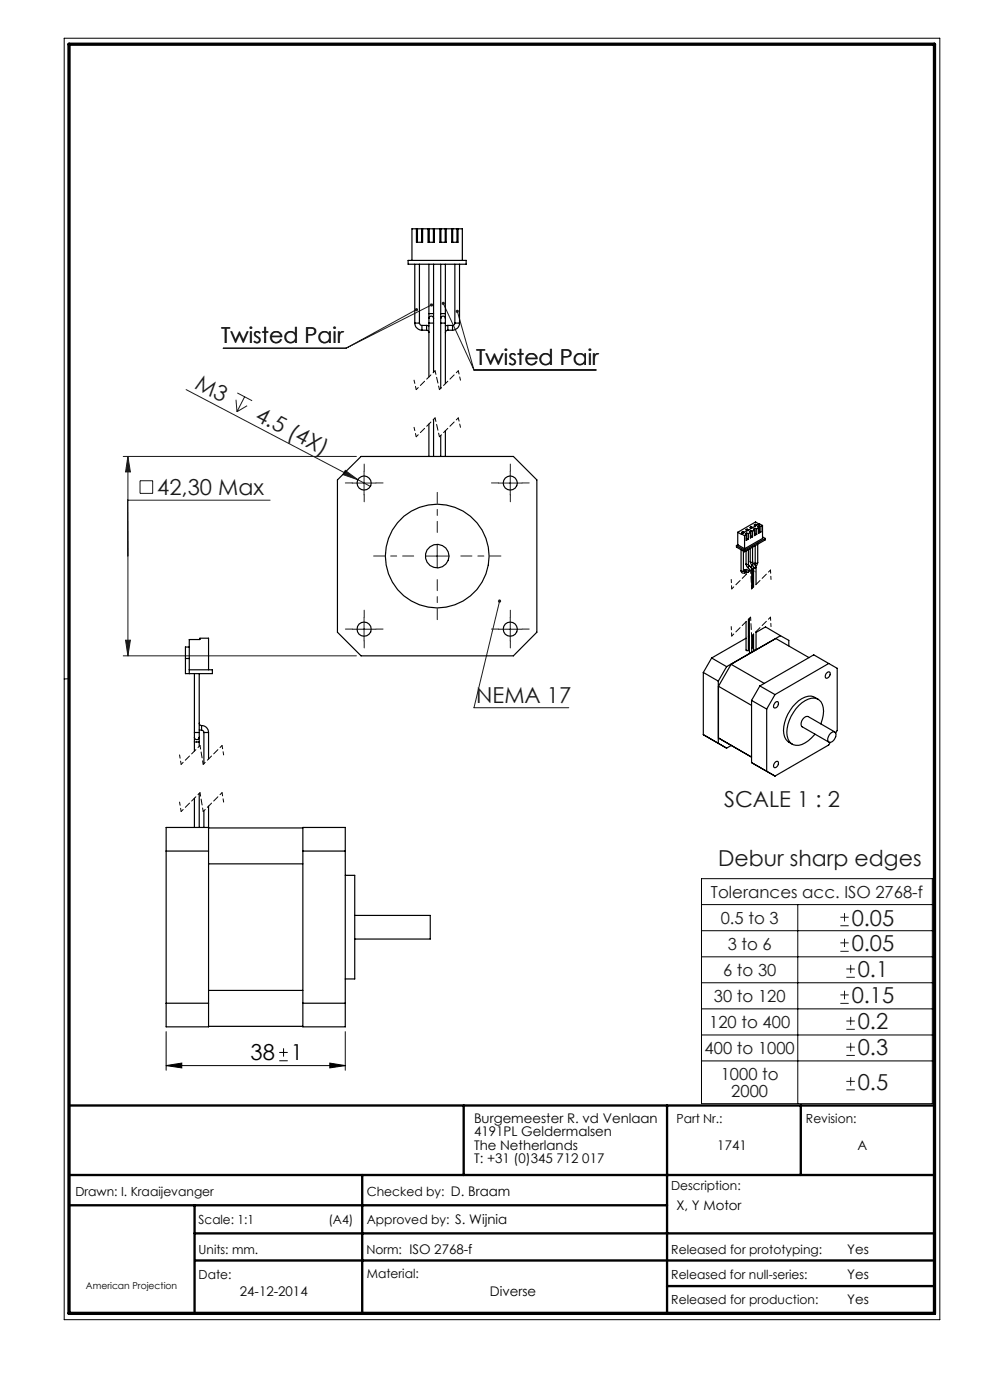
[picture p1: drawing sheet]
<svg xmlns="http://www.w3.org/2000/svg" width="210mm" height="297mm" viewBox="0 0 210 297" stroke-linecap="round" stroke-linejoin="round" font-family="sans-serif">
<g fill="none" stroke="#000" stroke-width=".21">
<path d="M13.6 8.1h185.8v271.9h-185.8zM14.6 144h-1M148.8 186.4h49v47.7h-49zM148.8 191.9h49M148.8 197.4h49M169.2 191.9v42.2M35.2 218.9v8.1M73.2 218.9v8.1M148.8 203h49M148.8 208.5h49M148.8 214h49M148.8 219.6h49"/>
<path d="M35.2 226.1l3.4-.6v1.1zM35.2 226.1h38M59.2 225h1.8M59.2 223.3h1.8M60.1 222.4v1.8M70 225.5l3.2 .6-3.2 .5zM148.8 225.1h49"/>
</g>
<path d="M14.6 234.5h183.6M98.4 234.5v14.8M141.5 234.5v44.1M169.9 234.5v14.8M14.6 249.3h183.6M14.6 255.7h126.9M41.3 255.7v22.9M76.8 249.3v29.3M41.3 261.7h156.9M41.4 267.4h156.8M141.5 272.8h56.7" fill="none" stroke="#000" stroke-width=".5"/>
<path d="M14.6 9.4h183.6v269.2h-183.6z" fill="none" stroke="#000" stroke-width=".7"/>
<g fill="none" stroke="#191924" stroke-width=".21">
<path d="M47.3 73.9h26.1M88.3 65.7l-14.9 8.2M91.5 64.7l-18.1 9.2M94 64.3l6.5 14.2M97 66l3.5 12.5M100.5 78.5h26M26.1 96.8h49.5M27.1 96.8l.6 3.3h-1.1zM27.1 96.8v42.3M39.5 82.7l36.4 19.1M50.1 84.8l.2 2.5M50.3 83.4l3.2 1.6"/>
<path d="M51.9 84.2l-1.6 3.1M52.4 86.1l-2.1 1.2M73.2 99.8l2.7 2-3.2-1.1zM77.2 100v5M108.2 100v5M29.7 102h2.7v2.7h-2.7zM57.3 106.1h-30.2v11.9M74.7 102.5h5M75.9 101.8l2.7 1.4M90.2 118h5M92.7 115.5v5M105.7 102.5h5"/>
<path d="M26.1 139.1h49.5M26.6 135.8h1.1l-.6 3.3zM74.7 133.5h5M77.2 131v5M105.7 133.5h5M106 127.5l-5.5 22.6h20.1M108.2 131v5M178.3 196.4h1.7M178.3 194.6h1.7M179.1 193.7v1.8M179.1 199.1v1.8M178.3 201.8h1.7"/>
<path d="M178.3 200h1.7M178.3 212.9h1.7M178.3 211.1h1.7M179.1 210.2v1.8M179.5 207.3h1.8M179.5 205.6h1.8M179.5 218.4h1.8M179.5 216.6h1.8M180.4 204.7v1.7M180.4 215.7v1.8M179.5 223.9h1.8M179.5 222.1h1.8"/>
<path d="M179.5 231.2h1.8M179.5 229.4h1.8M180.4 221.2v1.8M180.4 228.5v1.8"/>
</g>
<path d="M88.3 92.7l-.5-2M88.3 82.7l-.5-2M97.7 90.7l-.5-2M97.7 80.7l-.5-2M155.2 134.9l-.1-2M155.2 124.9l-.1-2M163.5 132.9l-.1-2M163.5 122.9l-.1-2M38.4 172.2l-.3-2M38.4 162.2l-.3-2M47.4 170.2l-.3-2M47.4 160.2l-.3-2" fill="none" stroke="#000" stroke-width=".21" stroke-dasharray="1.3 .6" stroke-dashoffset=".6"/>
<path d="M92.3 78.7l-4 4M97.2 78.7l-4 4M92.3 88.7l-4 4M97.2 88.7l-4 4M159.2 130.9l-4 4M159.2 120.9l-4 4M163.4 130.9l-4 4M163.4 120.9l-4 4M42.4 158.2l-4 4M47.1 158.2l-4 4M42.4 168.2l-4 4M47.1 168.2l-4 4" fill="none" stroke="#000" stroke-width=".21" stroke-dasharray="1.3 .6" stroke-dashoffset=".7"/>
<path d="M93.2 92.7l-.9-4M93.2 82.7l-.9-4M159.4 134.9l-.2-4M159.4 124.9l-.2-4M43.1 172.2l-.7-4M43.1 162.2l-.7-4" fill="none" stroke="#000" stroke-width=".21" stroke-dasharray="1.3 .6" stroke-dashoffset=".5"/>
<path d="M87.8 118h-8.5M92.8 113v-8.5M97.8 118h8.5M92.8 123v8.5" fill="none" stroke="#191924" stroke-width=".21" stroke-dasharray="15.2 1.3 1.3 1.3" stroke-dashoffset="12.9"/>
<g fill="none" stroke="#191924" stroke-width=".21" stroke-dasharray="15.2 1.3 1.3 1.3">
<path d="M77.3 100v-1.5M108.3 100v-1.5M74.8 102.5h-1.5M77.3 105v1.5M79.8 102.5h1.5M105.8 102.5h-1.5M108.3 105v1.5M110.8 102.5h1.5M74.8 133.5h-1.5M77.3 131v-1.5M77.3 136v1.5M79.8 133.5h1.5"/>
<path d="M105.8 133.5h-1.5M108.3 131v-1.5M108.3 136v1.5M110.8 133.5h1.5"/>
</g>
<path d="M159.6 120.7l-.4 .2M159.9 121.1l.4 .2" fill="none" stroke="#808080" stroke-width=".25"/>
<path d="M93.8 64.1a.34 .34 0 0 0 0 .6 .34 .34 0 0 0 .5-.3 .34 .34 0 0 0-.4-.3l.1 .2zM96.7 65.9a.34 .34 0 0 0 .2 .5 .34 .34 0 0 0 .4-.3 .34 .34 0 0 0-.4-.4l.1 .3-.1-.3zM88.1 65.5a.35 .35 0 0 0 .2 .5 .35 .35 0 0 0 .4-.5l-.4 .2 .4-.2a.36 .36 0 0 0-.6 0zM91.3 64.4a.34 .34 0 0 0-.1 .5 .34 .34 0 0 0 .5 .1 .34 .34 0 0 0 .1-.4l-.3 .1 .3-.2zM105.7 127.3a.34 .34 0 0 0 .1 .5 .34 .34 0 0 0 .5-.2 .34 .34 0 0 0-.3-.4v.3v-.3z" fill="#191924"/>
<path d="M35.2 226.1l3.4-.6v1.1zM70 225.5l3.2 .6-3.2 .5z" fill="#000"/>
<g fill="#191924">
<path d="M73.2 99.8l2.7 2-3.2-1.1z"/>
<path d="M27.1 96.8l.6 3.3h-1.1zM26.6 135.8h1.1l-.6 3.3z"/>
</g>
<g fill="none" stroke="#000" stroke-width=".25">
<path d="M86.6 55.2h12.3v.9h-12.3zM87.4 55.2v-6.7h10.7v6.7M88 56.1v12.4M88.3 48.5v2.9h1.3v-2.9M88.5 48.5v2.9M89 56.1v12.4M89.4 48.5v2.9M90.8 48.5v2.9h1.3v-2.9M91 56.1v10.4M91.1 48.5v2.9M91.9 48.5v2.9M92 56.1v10.4"/>
<path d="M93.3 48.5v2.9h1.4v-2.9M93.5 56.1v10.4M93.5 48.5v2.9M94.4 48.5v2.9M94.5 56.1v10.4M95.8 48.5v2.9h1.4v-2.9M96 48.5v2.9M96.5 56.1v12.4M96.9 48.5v2.9M97.5 56.1v12.4M88 68.5a1.57 1.57 0 0 0 1.5 1.6M88 68.5h1"/>
<path d="M89 68.5l.2 .5h.3M89.5 69v1.1M89.5 69h1M89.5 70.1h1M90.5 70.1l.3 .1 .2 .4M90.5 69l.5 .1M90.5 69v1.1M91 67.6v.9M91 66.5v1.1M91 67.6a.49 .49 0 0 1 .5-.5 .49 .49 0 0 1 .5 .5M91 68.5h1M91 66.5h1"/>
<path d="M91 68.5v11.5M92 67.6v.9M92 66.5v1.1M92 68.5v10.4M93.5 67.6v.9M93.5 66.5v1.1M93.5 67.6a.49 .49 0 0 1 .5-.5 .49 .49 0 0 1 .5 .5M93.5 68.5h1M93.5 66.5h1M93.5 68.5v13.9M94.5 67.6v.9M94.5 66.5v1.1"/>
<path d="M94.5 68.5v12.9M95 70.1a.49 .49 0 0 0-.5 .5M95 69l-.5 .1M95 69v1.1M95 69h1M95 70.1h1M96 69v1.1M96.5 68.5l-.1 .3-.4 .2M96.5 68.5h1M97.5 68.5a1.51 1.51 0 0 1-1.5 1.6M91 90v6.8M92 89v7.8"/>
<path d="M93.5 92.4v4.4M94.5 91.4v5.4M71.6 101.8l5-5h32.3l5 5v32.3l-5 5h-32.3l-5-5zM156.2 115.7v.4l1.7 .9M156.2 115.7l1.7 1M156.5 115.6l1.4 .8M156.5 112.9v2.7M156.5 112.9l.8 .4M156.5 115.6l-.3 .1M157.2 116.6v4.5M157.3 113.3l.6 .4M157.3 112.9l.3-.2 .3 .2-.3 .2z"/>
<path d="M157.6 113h-.1M157.6 113h.1M157.6 112.7v.3M157.7 116.9v4.2M157.9 113.7v2.7M157.9 116.7v.3M158.2 112.4l.3-.1 .3 .1-.3 .2zM158.3 119.7l.1 .4 .4 .4M158.3 119.7l.1 .1 .4-.1M158.3 116.9v2.8M158.3 113.5v1.1l.5-.2M158.3 113.5l-.4 .2"/>
<path d="M158.4 113.1l.4 .1M158.4 113.1l-.3 .2 .2 .2M158.4 113.1v1.2M158.4 114.3h-.1M158.4 114.3l.4 .1M158.5 112.5h-.1M158.5 112.5h.1M158.5 112.3v.2M158.8 119.7l.2 .3M158.8 113.2v1.2M158.8 116.6v3.1M159.1 111.9l.2-.2 .3 .2-.3 .1z"/>
<path d="M159.1 119.2l.3 .6 .2 .2M159.1 119.2l.2 .1 .3-.1M159.1 116.4v2.8M159.2 113l-.4 .2M159.2 113v1.1l.4-.2M159.3 112.6l-.3 .1 .2 .3M159.3 112.6l.3 .1M159.3 112.6v1.1M159.3 113.7l-.1 .1M159.3 113.7l.3 .2M159.3 111.9v.1M159.3 111.9l.2 .1"/>
<path d="M159.3 111.7v.2M159.6 120l.2 .4M159.6 119.2l.3 .4M159.6 120l-.3 .3M159.6 112.7v1.2M159.6 116.1v3.1M159.9 119.6l.3 .3 .2 .5M159.9 119.6h-.2l-.1 .4M160 111.4l.2-.2 .3 .2-.3 .1zM160.1 112.5l-.5 .2M160.1 112.5v1.1l.4-.3M160.1 119.8l.2 .2"/>
<path d="M160.2 112.1l.3 .1M160.2 112.1l-.4 .2 .3 .2M160.2 112.1v1.1M160.2 113.2l-.1 .1M160.2 113.2l.3 .1M160.2 119.4l-.2 .4M160.2 119.4l.2 .1 .3-.1M160.2 115.7v3.7M160.2 111.4v.1M160.2 111.4l.1 .1M160.2 111.2v.2M160.5 112.2v1.1"/>
<path d="M160.7 119.4l-.2 .5-.3 .3M160.7 115.5v3.9M160.9 111.9l-.4 .3M160.9 111.9v1.2l.5-.2M161 111.2l-.7-.5-3.8 2.2M161 111.5l.4 .2M161 111.5l-.3 .2 .2 .2M161 111.5v1.2M161 112.7l-.1 .1M161 112.7l.4 .2M161.4 111.7v1.2M161.7 111.5l-.3 .2"/>
<path d="M161.7 111.5v2.7l-3.8 2.2M161.7 111.5l-.6-.4-3.8 2.2M161.7 113.9l.6 .3M162.3 114.2l-4.4 2.5M162.3 114.2v.3l-4.4 2.5M39.3 139.7h.8M40.1 137.3h-.8v5.6h5.7v-.8h-4.9M151 139.6l-1.8 3.1M151 139.6l3.1 1.8M157.2 121.1l.2 .5 .5-.1M157.2 121.1l.2 .1 .3-.1M157.7 121.1h.1"/>
<path d="M158 120.9h.5l.3 .4M158 120.9l-.3 .2 .2 .1v.3M158 120.9l.3 .1v.3M158.3 135.4l-7.3 4.2M158.3 121.3l-.4 .2M158.3 121.3h.1M158.8 120.5l.2 .4M158.8 121.3l-.3 .2-.2-.2v.6M158.8 131.4v6.5l-.2 .1-.3-.1v-6M158.8 121.3v.1M159 120.9l.1 .1M159 131.2v7.1l.4 .1"/>
<path d="M159 120.9v.3M159 135l-.2 .1M159 120l.3 .5 .2 .4M159 120l-.2 .1v.4M159.4 138.4l-5.3 3M159.5 120.9l-.3 .1M159.5 134.9l-.1 3.5M159.5 120.9v4M159.6 120.8l-.1 .1M159.6 134.7v2.7l-.1 .1M159.6 120.8v3.9M159.8 120.4l-.2 .4"/>
<path d="M159.8 120.4l.3 .1 .3-.1M159.8 134.5v3.3l.5 .1M159.8 120.4v4.1M160.3 137.9l-.9 .5M160.4 134l-.1 3.9M160.4 120.4v3.6M160.4 134.2l2-1.2 3.2 1.9M165.6 134.9l-5.3 3M165.6 134.9l1.7 1v1.1M171.6 139.5l-7-4-9.5 5.4M41.2 155.4v1M41.2 156.4v1"/>
<path d="M41.2 156.4a.51 .51 0 0 0 .6 .5 .51 .51 0 0 0 .5-.5M41.2 155.4h1.1M41.2 157.4h1.1M41.2 142.9v12.5M41.2 157.4v1.9M42.3 155.4v1M42.3 156.4v1M42.3 153.4v.3l.5 .2M42.3 154.8l.5 .1M42.3 142.9v12.5M42.3 157.4v.9M42.8 154.9l.3 .1 .2 .4"/>
<path d="M42.8 153.9a1.45 1.45 0 0 1 1.4 1.5M42.8 153.9v1M43.3 155.4h.9M43.3 155.4v6.6M44.2 142.1v-6.7h-1.8v.3h-2.3v7.2M44.2 155.4v5.6M149.2 142.7v13.2l4.9 2.8 1-.6M149.2 142.7l3.2 1.8M152.4 144.5v13.2M152.4 145.6l7 4M152.4 145.6v11l7 4M154.1 141.4l-1.7 3.1"/>
<path d="M155.1 140.9l-2.7 4.7M155.1 140.9l7 4.1M159.4 148.6l3.2 1.8M159.4 148.6v13.2M161.2 145.5l3.2 1.9M161.2 145.5l-1.8 3.1M162.6 150.4v13.2l1.8 1M164.4 149.1l.6-.2a.86 .86 0 0 1-.7 1.3 .71 .71 0 0 1 .1-1.1zM164.4 147.4l-1.8 3M173.6 148.3a2.74 2.74 0 0 0-3.5-.1 8.3 8.3 0 0 0-3.8 7.5 2.62 2.62 0 0 0 1.8 2.2M174.1 153.6a4.5 4.5 0 0 0-.3-5.1 2.98 2.98 0 0 0-3.7 .6 8.4 8.4 0 0 0-3.1 7 2.28 2.28 0 0 0 1.4 2 2.28 2.28 0 0 0 2.4-.5l1.3-1 .8-.9M175.4 142.8l.6-.2a.86 .86 0 0 1-.8 1.3l-.1-.6z"/>
<path d="M175.8 140.8l-11.4 6.6M175.8 140.8l1.8 1v13.2l-.3 .5M175.8 140.8l-3.2-1.9-11.4 6.6M176.1 157.5l-.3 .5-11.4 6.6M176.2 155.5l.6-.3 .3 .1a1.49 1.49 0 0 1-1.2 2.2 1.23 1.23 0 0 1 .3-2zM177.1 155.3l-5.7-3.3a1.45 1.45 0 0 0-1.2 2.2l5.6 3.2M41.2 169.3v6.2M42.3 168.3v7.2M43.3 172v3.5M44.2 171v46.8h-9v-42.3h9M44.2 175.6h20M64.2 175.5h9v42.3h-9z"/>
<path d="M159.4 161.8l1.8 1M159.4 161.8l5 2.8M164.4 161.7l.6-.2a.86 .86 0 0 1-.7 1.3 .72 .72 0 0 1 .1-1.1zM35.2 180.5h9M44.2 183.3h20M64.2 180.5h9M73.2 185.7h2v22h-2M75.2 194.2h16.1v5h-16.1M35.2 212.8h9M44.2 210.1h20M44.2 217.7h20M64.2 212.8h9"/>
<circle cx="77.2" cy="102.5" r="1.51"/>
<circle cx="92.7" cy="118" r="11"/>
<circle cx="92.7" cy="118" r="2.5"/>
<circle cx="108.2" cy="102.5" r="1.5"/>
<circle cx="77.2" cy="133.5" r="1.51"/>
<circle cx="108.2" cy="133.5" r="1.5"/>
</g>
<g font-size="4.7" fill="#191924">
<text x="46.9" y="72.8">Twisted Pair</text>
<text x="101" y="77.4">Twisted Pair</text>
<text x="41.1" y="82.3" transform="rotate(28 41.1 82.3)">M3</text>
<text x="53.9" y="89" transform="rotate(28 53.9 89)">4.5 (4X)</text>
<text x="33.4" y="105">42,30 Max</text>
<text x="101" y="149">NEMA 17</text>
<text x="153.6" y="171.2">SCALE 1 : 2</text>
<text x="152.3" y="183.7">Debur sharp edges</text>
<text x="180.7" y="196.3">0.05</text>
<text x="180.7" y="201.8">0.05</text>
<text x="182" y="207.3">0.1</text>
<text x="180.7" y="212.8">0.15</text>
<text x="182" y="218.4">0.2</text>
<text x="182" y="223.9">0.3</text>
<text x="182" y="231.2">0.5</text>
</g>
<g font-size="4.7">
<text x="53.2" y="225">38</text>
<text x="61.7" y="225">1</text>
</g>
<g font-size="3.5" fill="#191924">
<text x="150.8" y="190.5">Tolerances acc. ISO 2768-f</text>
<text x="152.9" y="196">0.5 to 3</text>
<text x="154.4" y="201.5">3 to 6</text>
<text x="153.4" y="207">6 to 30</text>
<text x="151.4" y="212.6">30 to 120</text>
<text x="150.4" y="218.1">120 to 400</text>
<text x="149.5" y="223.6">400 to 1000</text>
<text x="152.9" y="229.2">1000 to</text>
<text x="155.1" y="232.7">2000</text>
</g>
<g font-size="2.8">
<text x="100.5" y="238.2">Burgemeester R. vd Venlaan</text>
<text x="100.5" y="241.1">4191PL Geldermalsen</text>
<text x="100.5" y="243.9">The Netherlands</text>
<text x="152.2" y="243.9">1741</text>
<text x="181.9" y="243.9">A</text>
<text x="100.5" y="246.7">T: +31 (0)345 712 017</text>
<text x="143.5" y="256.7">X, Y Motor</text>
<text x="179.7" y="266">Yes</text>
<text x="50.9" y="275">24-12-2014</text>
<text x="103.9" y="275">Diverse</text>
<text x="179.7" y="271.4">Yes</text>
<text x="179.7" y="276.6">Yes</text>
</g>
<g font-size="2.7">
<text x="143.5" y="238.2">Part Nr.:</text>
<text x="171" y="238.2">Revision:</text>
<text x="16" y="253.7">Drawn: I. Kraaijevanger</text>
<text x="77.8" y="253.7">Checked by: D. Braam</text>
<text x="142.4" y="252.5">Description:</text>
<text x="42.1" y="259.7">Scale: 1:1</text>
<text x="69.7" y="259.7">(A4)</text>
<text x="77.8" y="259.7">Approved by: S. Wijnia</text>
<text x="42.1" y="266">Units: mm.</text>
<text x="77.7" y="266">Norm: ISO 2768-f</text>
<text x="142.4" y="266">Released for prototyping:</text>
<text x="42.1" y="271.3">Date:</text>
<text x="77.8" y="271">Material:</text>
<text x="142.4" y="271.3">Released for null-series:</text>
<text x="142.4" y="276.6">Released for production:</text>
</g>
<text font-size="2" x="18.2" y="273.4">American Projection</text>
</svg>
